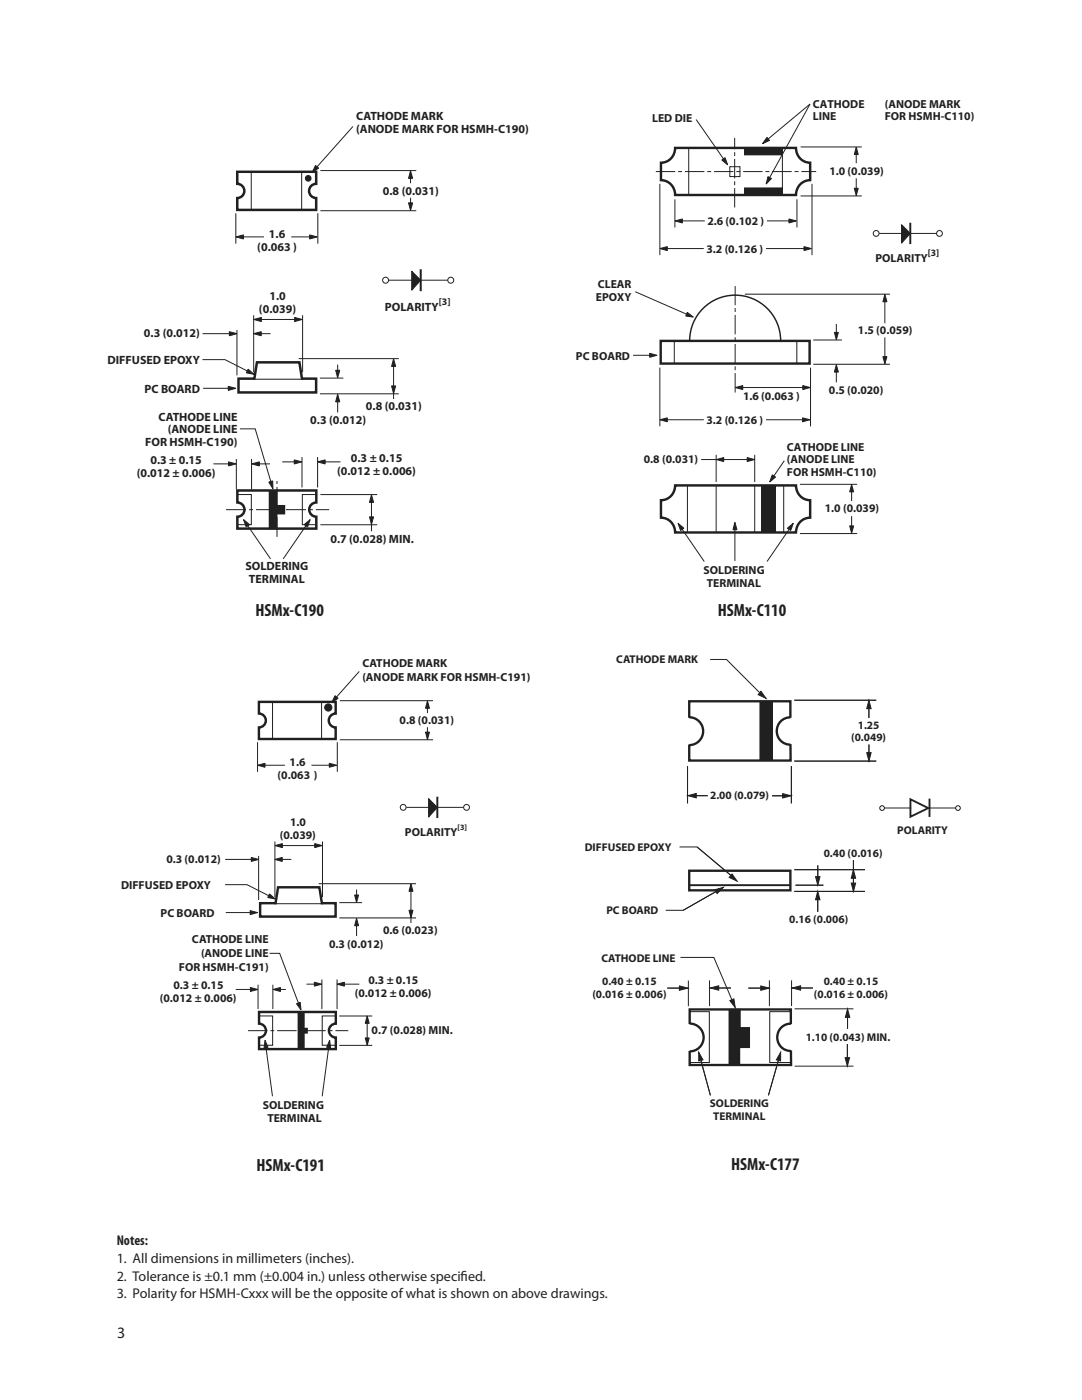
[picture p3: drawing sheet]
<svg xmlns="http://www.w3.org/2000/svg" width="216mm" height="279mm" viewBox="0 0 216 279" stroke-linecap="round" stroke-linejoin="round" font-family="sans-serif">
<path d="M48.4 47.3h4.3" fill="none" stroke="#231f20" stroke-width=".2"/>
<path d="M61.8 46.9l1.5 .4-1.5 .4z" fill="#231f20"/>
<path d="M61.8 46.9l1.5 .4-1.5 .4z" fill="none" stroke="#231f20" stroke-width=".2"/>
<path d="M47.1 47.3l1.5-.4v.8z" fill="#231f20"/>
<path d="M47.1 47.3l1.5-.4v.8zM58.1 47.3h3.9M78.5 77.7v1.9" fill="none" stroke="#231f20" stroke-width=".2"/>
<path d="M78.5 71.6l.4 1.5h-.8z" fill="#231f20"/>
<path d="M78.5 71.6l.4 1.5h-.8z" fill="none" stroke="#231f20" stroke-width=".2"/>
<path d="M78.1 77h.8l-.4 1.5z" fill="#231f20"/>
<path d="M77.6 55.9h11.7M78.1 77h.8l-.4 1.5z" fill="none" stroke="#231f20" stroke-width=".2"/>
<path d="M82.2 54.1l1.7 1.8-1.7 2z" fill="#231f20"/>
<path d="M82.2 54.1l1.7 1.8-1.7 2z" fill="none" stroke="#231f20" stroke-width=".2"/>
<path d="M83.9 53.9v4" fill="none" stroke="#231f20" stroke-width=".4"/>
<circle cx="76.9" cy="55.9" r=".6" fill="#fff"/>
<circle cx="76.9" cy="55.9" r=".6" fill="none" stroke="#231f20" stroke-width=".2"/>
<circle cx="89.9" cy="55.9" r=".6" fill="#fff"/>
<g fill="none" stroke="#231f20" stroke-width=".2">
<path d="M70.4 25.3l-7.5 8.4"/>
<circle cx="89.9" cy="55.9" r=".6"/>
</g>
<path d="M63 33l.6 .6-1.3 .8z" fill="#231f20"/>
<path d="M63 33l.6 .6-1.3 .8zM40.4 66.6h5.6" fill="none" stroke="#231f20" stroke-width=".2"/>
<path d="M45.8 66.2l1.5 .4-1.5 .4z" fill="#231f20"/>
<path d="M45.8 66.2l1.5 .4-1.5 .4z" fill="none" stroke="#231f20" stroke-width=".2"/>
<path d="M50.6 66.6l1.5-.4v.8z" fill="#231f20"/>
<path d="M50.6 66.6l1.5-.4v.8zM67.4 79.9v2.4" fill="none" stroke="#231f20" stroke-width=".2"/>
<path d="M67.4 78.7l.4 1.5h-.8z" fill="#231f20"/>
<path d="M67.4 72.8v1.6M67.4 78.7l.4 1.5h-.8z" fill="none" stroke="#231f20" stroke-width=".2"/>
<path d="M67 73.9h.8l-.4 1.5z" fill="#231f20"/>
<path d="M67 73.9h.8l-.4 1.5zM42.6 92.6h3.2" fill="none" stroke="#231f20" stroke-width=".2"/>
<path d="M45.6 92.2l1.5 .4-1.5 .4z" fill="#231f20"/>
<path d="M45.6 92.2l1.5 .4-1.5 .4zM51.6 92.6h2.3" fill="none" stroke="#231f20" stroke-width=".2"/>
<path d="M50.2 92.6l1.6-.4v.8z" fill="#231f20"/>
<g fill="none" stroke="#231f20" stroke-width=".2">
<path d="M63.9 34h19.2M47.1 42.6v6M63.4 42.6v6M63.9 42.1h19.2M47.3 65.9v9M59.6 71.6h20M63.8 75.5h4.7M63.8 78.6h15.8M78.5 72.9v4.3M47.2 91.6v6.1M50.2 91.6v6.1M50.2 92.6l1.6-.4v.8z"/>
<path d="M56.3 92.2h2.6M60.3 91.2v6.1M63.4 91.2v6.1"/>
</g>
<path d="M58.7 91.8l1.5 .4-1.5 .4z" fill="#231f20"/>
<path d="M58.7 91.8l1.5 .4-1.5 .4zM64.7 92.2h3.2" fill="none" stroke="#231f20" stroke-width=".2"/>
<path d="M63.4 92.2l1.5-.4v.8z" fill="#231f20"/>
<path d="M63.4 92.2l1.5-.4v.8z" fill="none" stroke="#231f20" stroke-width=".2"/>
<path d="M58.8 63.4l1.5 .4-1.5 .4z" fill="#231f20"/>
<path d="M51.9 63.8h7.1M58.8 63.4l1.5 .4-1.5 .4z" fill="none" stroke="#231f20" stroke-width=".2"/>
<path d="M50.6 63.8l1.6-.4-.1 .8z" fill="#231f20"/>
<path d="M50.6 63.8l1.6-.4-.1 .8z" fill="none" stroke="#231f20" stroke-width=".2"/>
<path d="M49.5 73.7l1.2 1-1.5-.3z" fill="#231f20"/>
<path d="M40.4 71.8h4.5l4.7 2.3M40.5 77.5h5.2M49.5 73.7l1.2 1-1.5-.3z" fill="none" stroke="#231f20" stroke-width=".2"/>
<path d="M45.5 77.1l1.6 .4-1.6 .4z" fill="#231f20"/>
<path d="M45.5 77.1l1.6 .4-1.6 .4zM49.3 104.8l4.7 6.7" fill="none" stroke="#231f20" stroke-width=".2"/>
<path d="M48.6 103.7l1.2 1-.7 .5z" fill="#231f20"/>
<path d="M48.6 103.7l1.2 1-.7 .5z" fill="none" stroke="#231f20" stroke-width=".2"/>
<circle cx="61.5" cy="35.6" r=".67" fill="#231f20"/>
<path d="M81.9 39.5v1.2" fill="none" stroke="#231f20" stroke-width=".2"/>
<path d="M81.9 34.1l.4 1.5h-.8z" fill="#231f20"/>
<path d="M81.9 34.1l.4 1.5h-.8z" fill="none" stroke="#231f20" stroke-width=".2"/>
<path d="M81.5 40.5h.8l-.4 1.5z" fill="#231f20"/>
<path d="M81.9 35.1v1.5M81.5 40.5h.8l-.4 1.5zM50.6 62.9v11.4M60.4 62.9v11.4M61.2 104.8l-4.7 6.7" fill="none" stroke="#231f20" stroke-width=".2"/>
<path d="M60.7 104.7l1.2-1-.5 1.5z" fill="#231f20"/>
<path d="M50.1 34.3v7.5M60.2 34.3v7.5M50.5 75.7h10.1M51.7 66.6h2.3M47.4 98.7h2.8v6h-2.8M63.1 98.7h-2.8v6h2.8M60.7 104.7l1.2-1-.5 1.5z" fill="none" stroke="#231f20" stroke-width=".2"/>
<path d="M47.3 34.3h15.8v2.4a1.42 1.42 0 0 0-1.4 1.4 1.42 1.42 0 0 0 1.4 1.4v2.4h-15.8v-2.4a1.42 1.42 0 0 0 1.5-1.4 1.42 1.42 0 0 0-1.5-1.4zM47.6 75.6h3.2l.5-3.3h8.4l.6 3.3h2.8v2.7h-15.5zM47.4 97.9h15.7v2.4a1.42 1.42 0 0 0-1.4 1.4 1.42 1.42 0 0 0 1.4 1.4v2.4h-15.7v-2.4a1.42 1.42 0 0 0 1.4-1.4 1.42 1.42 0 0 0-1.4-1.4z" fill="none" stroke="#231f20" stroke-width=".5"/>
<path d="M45.1 101.7h20.6M55.3 107.1v-11.1" fill="none" stroke="#231f20" stroke-width=".2" stroke-dasharray="4 .6 .8 .6" stroke-linecap="butt"/>
<path d="M53.6 96.2l.8-.2 .1 1.5z" fill="#231f20"/>
<path d="M47.9 85.6h3l3.2 10.7M53.6 96.2l.8-.2 .1 1.5z" fill="none" stroke="#231f20" stroke-width=".2"/>
<path d="M53.7 97.9h1.6v7.6h-1.6z" fill="#231f20"/>
<path d="M53.7 97.9h1.6v7.6h-1.6z" fill="none" stroke="#231f20" stroke-width=".2"/>
<path d="M55.3 100.9h1.5v1.7h-1.5z" fill="#231f20"/>
<path d="M63.9 98.7h11.4M55.3 100.9h1.5v1.7h-1.5zM63.9 104.7h11.4M74.1 100.1v3.3" fill="none" stroke="#231f20" stroke-width=".2"/>
<path d="M74.1 98.7l.4 1.6h-.8z" fill="#231f20"/>
<path d="M74.1 98.7l.4 1.6h-.8z" fill="none" stroke="#231f20" stroke-width=".2"/>
<path d="M73.7 103.2h.8l-.4 1.5z" fill="#231f20"/>
<path d="M133 49.6h7.4M73.7 103.2h.8l-.4 1.5zM74.1 103.7v2.3" fill="none" stroke="#231f20" stroke-width=".2"/>
<path d="M160.4 49.2l1.5 .4-1.5 .4z" fill="#231f20"/>
<path d="M160.4 49.2l1.5 .4-1.5 .4z" fill="none" stroke="#231f20" stroke-width=".2"/>
<path d="M131.7 49.6l1.5-.4v.8z" fill="#231f20"/>
<path d="M131.7 49.6l1.5-.4v.8zM152.9 49.6h7.8M176.6 67.3v4.1" fill="none" stroke="#231f20" stroke-width=".2"/>
<path d="M176.6 58.7l.4 1.5h-.8z" fill="#231f20"/>
<path d="M176.6 58.7l.4 1.5h-.8z" fill="none" stroke="#231f20" stroke-width=".2"/>
<path d="M176.2 71.2h.8l-.4 1.4z" fill="#231f20"/>
<path d="M175.4 46.6h11.5M176.2 71.2h.8l-.4 1.4z" fill="none" stroke="#231f20" stroke-width=".2"/>
<path d="M179.9 44.8l1.7 1.8-1.7 1.9z" fill="#231f20"/>
<path d="M179.9 44.8l1.7 1.8-1.7 1.9z" fill="none" stroke="#231f20" stroke-width=".2"/>
<path d="M181.6 44.7v3.8" fill="none" stroke="#231f20" stroke-width=".39"/>
<circle cx="174.8" cy="46.6" r=".58" fill="#fff"/>
<circle cx="174.8" cy="46.6" r=".58" fill="none" stroke="#231f20" stroke-width=".2"/>
<circle cx="187.5" cy="46.6" r=".58" fill="#fff"/>
<g fill="none" stroke="#231f20" stroke-width=".2">
<path d="M166.9 74v2.3"/>
<circle cx="187.5" cy="46.6" r=".58"/>
</g>
<path d="M166.9 72.8l.4 1.5h-.8z" fill="#231f20"/>
<path d="M166.9 64.7v2.2M166.9 72.8l.4 1.5h-.8z" fill="none" stroke="#231f20" stroke-width=".2"/>
<path d="M166.5 66.3h.8l-.4 1.5z" fill="#231f20"/>
<path d="M166.5 66.3h.8l-.4 1.5zM144.3 91.7h5" fill="none" stroke="#231f20" stroke-width=".2"/>
<path d="M149.1 91.3l1.5 .4-1.5 .4z" fill="#231f20"/>
<path d="M139.9 91.7h3.8M149.1 91.3l1.5 .4-1.5 .4z" fill="none" stroke="#231f20" stroke-width=".2"/>
<path d="M142.9 91.7l1.5-.4v.8z" fill="#231f20"/>
<path d="M131.7 36.7v14.2M159.8 29.3h12.2M159.8 39.1h12.2M162 36.7v14.2M148.6 58.7h29M176.6 59.8v4.7M162.3 67.9h5.7M162.3 72.7h15.3M142.9 90.8v5.4M142.9 91.7l1.5-.4v.8zM150.6 90.8v5.4" fill="none" stroke="#231f20" stroke-width=".2"/>
<path d="M144 31.9l.7-.4 .5 1.4z" fill="#231f20"/>
<path d="M138.9 23.9l5.6 8M144 31.9l.7-.4 .5 1.4z" fill="none" stroke="#231f20" stroke-width=".2"/>
<path d="M137.1 62.3l1.2 1-1.5-.2z" fill="#231f20"/>
<path d="M126.8 58.2l10.4 4.6M126.3 70.9h3.5M137.1 62.3l1.2 1-1.5-.2z" fill="none" stroke="#231f20" stroke-width=".2"/>
<path d="M129.6 70.5l1.5 .4-1.5 .4z" fill="#231f20"/>
<path d="M129.6 70.5l1.5 .4-1.5 .4zM136 105.5l4.5 6.6" fill="none" stroke="#231f20" stroke-width=".2"/>
<path d="M135.3 104.4l1.2 1-.7 .5z" fill="#231f20"/>
<path d="M170.9 35.6v2.2M135.3 104.4l1.2 1-.7 .5z" fill="none" stroke="#231f20" stroke-width=".2"/>
<path d="M130.9 34.2h32" fill="none" stroke="#231f20" stroke-width=".2" stroke-dasharray="3.9 .6 .8 .6" stroke-linecap="butt"/>
<path d="M170.9 29.4l.4 1.4h-.8z" fill="#231f20"/>
<path d="M170.9 29.4l.4 1.4h-.8z" fill="none" stroke="#231f20" stroke-width=".2"/>
<path d="M170.5 37.6h.8l-.4 1.5z" fill="#231f20"/>
<path d="M170.5 37.6h.8l-.4 1.5zM170.9 30.4v2.2M157.6 105.5l-4.5 6.6" fill="none" stroke="#231f20" stroke-width=".2"/>
<path d="M157.1 105.4l1.2-1-.5 1.5z" fill="#231f20"/>
<path d="M145.6 33.3h2.1v1.9h-2.1zM157.1 105.4l1.2-1-.5 1.5z" fill="none" stroke="#231f20" stroke-width=".2"/>
<path d="M134.7 29.5h24.1a2.87 2.87 0 0 0 2.9 3v3.5a2.84 2.84 0 0 0-2.9 2.9h-24.1a2.87 2.87 0 0 0-2.8-2.9v-3.5a2.84 2.84 0 0 0 2.8-3z" fill="none" stroke="#231f20" stroke-width=".48"/>
<path d="M148.6 29.5h7.5v1.4h-7.5z" fill="#231f20"/>
<path d="M148.6 29.5h7.5v1.4h-7.5z" fill="none" stroke="#231f20" stroke-width=".2"/>
<path d="M148.6 37.5h7.5v1.4h-7.5z" fill="#231f20"/>
<path d="M137.4 29.5v9.4M148.6 37.5h7.5v1.4h-7.5zM156.1 29.5v9.4M137.2 96.9v9.4M156.4 96.9v9.4" fill="none" stroke="#231f20" stroke-width=".2"/>
<path d="M134.7 96.9h24.1a2.87 2.87 0 0 0 2.9 2.9v3.5a2.84 2.84 0 0 0-2.9 3h-24.1a2.87 2.87 0 0 0-2.8-3v-3.5a2.84 2.84 0 0 0 2.8-2.9z" fill="none" stroke="#231f20" stroke-width=".48"/>
<path d="M151.9 96.9h2.9v9.4h-2.9z" fill="#231f20"/>
<path d="M131.8 68h29.8v4.6h-29.8z" fill="none" stroke="#231f20" stroke-width=".48"/>
<path d="M134.5 68.1v4.5M159 68v4.5M159.6 96.7h11.4M159.6 106.5h11.4M169.9 103v2.2" fill="none" stroke="#231f20" stroke-width=".2"/>
<path d="M137.6 68a9.1 9.1 0 0 1 9.1-9.1 9.1 9.1 0 0 1 9.1 9.1" fill="none" stroke="#231f20" stroke-width=".29"/>
<path d="M169.9 96.7l.4 1.5h-.8z" fill="#231f20"/>
<path d="M169.9 96.7l.4 1.5h-.8z" fill="none" stroke="#231f20" stroke-width=".2"/>
<path d="M169.5 104.9l.8 .1-.4 1.4z" fill="#231f20"/>
<path d="M136 44.1h4.6M169.9 97.7v2.3M169.5 104.9l.8 .1-.4 1.4z" fill="none" stroke="#231f20" stroke-width=".2"/>
<path d="M157.4 43.7l1.5 .4-1.5 .4z" fill="#231f20"/>
<path d="M157.4 43.7l1.5 .4-1.5 .4z" fill="none" stroke="#231f20" stroke-width=".2"/>
<path d="M134.7 44.1l1.5-.4v.8z" fill="#231f20"/>
<path d="M134.7 39.8v5.6M159 39.8v5.6M134.7 44.1l1.5-.4v.8zM153 44.1h4.7" fill="none" stroke="#231f20" stroke-width=".2"/>
<path d="M153 27.4l.5 .6-1.3 .7z" fill="#231f20"/>
<path d="M153 27.4l.5 .6-1.3 .7zM161.6 20.8l-8.5 7.1" fill="none" stroke="#231f20" stroke-width=".2"/>
<path d="M153.2 35.3l.7 .3-1 1.1z" fill="#231f20"/>
<path d="M153.2 35.3l.7 .3-1 1.1zM161.6 20.8l-8.1 14.9M148 77.3h12.4" fill="none" stroke="#231f20" stroke-width=".2"/>
<path d="M146.6 41.4v-13.9M146.7 78.3v-21.2" fill="none" stroke="#231f20" stroke-width=".2" stroke-dasharray="3.9 .6 .8 .6" stroke-linecap="butt"/>
<path d="M160.2 77l1.5 .3-1.5 .4z" fill="#231f20"/>
<path d="M160.2 77l1.5 .3-1.5 .4z" fill="none" stroke="#231f20" stroke-width=".2"/>
<path d="M146.7 77.3l1.5-.3v.7z" fill="#231f20"/>
<path d="M146.7 77.3l1.5-.3v.7zM156.5 91.9l-2.2 3.2" fill="none" stroke="#231f20" stroke-width=".2"/>
<path d="M154.1 94.8l.7 .4-1.2 1z" fill="#231f20"/>
<path d="M142.9 96.9v9.4M150.6 96.9v9.4M154.1 94.8l.7 .4-1.2 1z" fill="none" stroke="#231f20" stroke-width=".2"/>
<path d="M146.6 104.2l.4 1.5h-.7z" fill="#231f20"/>
<path d="M133 83.8h7.4M146.6 105.3v6.6M146.6 104.2l.4 1.5h-.7z" fill="none" stroke="#231f20" stroke-width=".2"/>
<path d="M160.1 83.4l1.5 .4-1.5 .4z" fill="#231f20"/>
<path d="M160.1 83.4l1.5 .4-1.5 .4z" fill="none" stroke="#231f20" stroke-width=".2"/>
<path d="M131.7 83.8l1.5-.4v.8z" fill="#231f20"/>
<path d="M131.7 73.4v11.7M161.7 73.4v11.7M131.7 83.8l1.5-.4v.8zM152.9 83.8h7.5" fill="none" stroke="#231f20" stroke-width=".2"/>
<path d="M115.8 129.7h79.1v95.9h-79.1z" fill="#fff"/>
<path d="M137.5 143.1a2.78 2.78 0 0 1 2.8 2.8 2.78 2.78 0 0 1-2.8 2.8M157.7 143.2a2.73 2.73 0 0 0-2.7 2.7 2.73 2.73 0 0 0 2.7 2.7" fill="none" stroke="#231f20" stroke-width=".47"/>
<path d="M145.6 201.5h2v3.7h1.9v3.8h-2v3.5h-1.9z" fill="#231f20"/>
<path d="M137.6 176.7h20M145.6 201.5h2v3.7h1.9v3.8h-2v3.5h-1.9z" fill="none" stroke="#231f20" stroke-width=".37"/>
<path d="M137.6 201.9h3.9v10.1h-3.8M157.8 201.9h-4.2v10.1h4.2" fill="none" stroke="#231f20" stroke-width=".2"/>
<path d="M137.5 143.2v-3.2h20.2v3.3M157.7 148.5l.1 3.3h-20.3v-3.2M137.5 173.8h20.2v3.9h-20.2z" fill="none" stroke="#231f20" stroke-width=".47"/>
<path d="M151.6 140h2.5v11.7h-2.5z" fill="#231f20"/>
<path d="M151.6 140h2.5v11.7h-2.5z" fill="none" stroke="#231f20" stroke-width=".2"/>
<path d="M169.1 201.4l.5 1.6h-.9z" fill="#231f20"/>
<path d="M169.1 202.5v2.8M169.1 201.4l.5 1.6h-.9z" fill="none" stroke="#231f20" stroke-width=".2"/>
<path d="M173.4 139.7l.4 1.7h-.9z" fill="#231f20"/>
<path d="M173.4 139.7l.4 1.7h-.9zM173.4 140.7v2.6" fill="none" stroke="#231f20" stroke-width=".2"/>
<path d="M163.2 177.9l.4 1.7h-.9z" fill="#231f20"/>
<path d="M163.2 178.8v3.2M163.2 177.9l.4 1.7h-.9z" fill="none" stroke="#231f20" stroke-width=".2"/>
<path d="M168.6 211.1h.9l-.4 1.7z" fill="#231f20"/>
<path d="M168.6 211.1h.9l-.4 1.7zM169.1 208.4v3.3" fill="none" stroke="#231f20" stroke-width=".2"/>
<path d="M172.9 150.2h.9l-.4 1.7z" fill="#231f20"/>
<path d="M172.9 150.2h.9l-.4 1.7zM173.4 148.6v2.4" fill="none" stroke="#231f20" stroke-width=".2"/>
<path d="M162.7 175h.9l-.4 1.6z" fill="#231f20"/>
<path d="M162.7 175h.9l-.4 1.6zM163.2 172.7v3.1" fill="none" stroke="#231f20" stroke-width=".2"/>
<path d="M170.3 173.6l.4 1.7h-.8z" fill="#231f20"/>
<path d="M170.3 173.6l.4 1.7h-.8zM170.3 174.6v2.6" fill="none" stroke="#231f20" stroke-width=".2"/>
<path d="M169.9 176.2h.8l-.4 1.7z" fill="#231f20"/>
<path d="M169.9 176.2h.8l-.4 1.7z" fill="none" stroke="#231f20" stroke-width=".2"/>
<path d="M158.1 197.2l1.7-.5v.9z" fill="#231f20"/>
<path d="M158.1 197.2l1.7-.5v.9zM158.9 197.2h3.3" fill="none" stroke="#231f20" stroke-width=".2"/>
<path d="M151.8 196.8l1.7 .4-1.7 .4z" fill="#231f20"/>
<path d="M149.3 197.2h3.4M151.8 196.8l1.7 .4-1.7 .4z" fill="none" stroke="#231f20" stroke-width=".2"/>
<path d="M141.7 197.2l1.7-.5v.9z" fill="#231f20"/>
<path d="M141.7 197.2l1.7-.5v.9zM142.5 197.2h3.3" fill="none" stroke="#231f20" stroke-width=".2"/>
<path d="M135.6 196.8l1.7 .4-1.7 .4z" fill="#231f20"/>
<path d="M133.2 197.2h3.3M135.6 196.8l1.7 .4-1.7 .4z" fill="none" stroke="#231f20" stroke-width=".2"/>
<path d="M137.2 158.8l1.7-.4v.8z" fill="#231f20"/>
<path d="M137.2 158.8l1.7-.4v.8zM138 158.8h3.2" fill="none" stroke="#231f20" stroke-width=".2"/>
<path d="M156.2 158.4l1.7 .4-1.7 .5z" fill="#231f20"/>
<path d="M154.1 158.8h3.2M156.2 158.4l1.7 .4-1.7 .5z" fill="none" stroke="#231f20" stroke-width=".2"/>
<path d="M151.8 138l1.1 1.4-1.6-.8z" fill="#231f20"/>
<path d="M141.7 131.6h3.3l7 7M151.8 138l1.1 1.4-1.6-.8z" fill="none" stroke="#231f20" stroke-width=".2"/>
<path d="M142.6 177.6l1.7-.5-1.2 1.2z" fill="#231f20"/>
<path d="M142.6 177.6l1.7-.5-1.2 1.2z" fill="none" stroke="#231f20" stroke-width=".2"/>
<path d="M136.3 181.7l7.4-4.2z" fill="#231f20"/>
<path d="M143.7 177.5l-7.4 4.2" fill="none" stroke="#231f20" stroke-width=".2"/>
<path d="M139.4 210l.9 1.5-.9 .2z" fill="#231f20"/>
<path d="M139.4 210l.9 1.5-.9 .2z" fill="none" stroke="#231f20" stroke-width=".2"/>
<path d="M139.6 210.7l2.2 7.9z" fill="#231f20"/>
<path d="M139.6 210.7l2.2 7.9" fill="none" stroke="#231f20" stroke-width=".2"/>
<path d="M155.8 210v1.7l-.9-.2z" fill="#231f20"/>
<path d="M155.8 210v1.7l-.9-.2z" fill="none" stroke="#231f20" stroke-width=".2"/>
<path d="M155.6 210.7l-2.3 7.9z" fill="#231f20"/>
<path d="M158.5 139.7h16.3M137.2 152.9v7.4M157.9 152.9v7.4M158.5 151.9h16.3M158.5 173.6h14.1M158.5 177.9h14.1M158.7 176.7h5.6M155.6 210.7l-2.3 7.9" fill="none" stroke="#231f20" stroke-width=".2"/>
<path d="M146.1 174.4l1 1.4-1.6-.7z" fill="#231f20"/>
<path d="M146.1 174.4l1 1.4-1.6-.7z" fill="none" stroke="#231f20" stroke-width=".2"/>
<path d="M139.1 169l6.8 5.8z" fill="#231f20"/>
<g fill="none" stroke="#231f20" stroke-width=".2">
<path d="M135.6 169h3.5l6.8 5.8M170.3 171.6v2.6M176.5 161.3h5.3M185.5 161.3h5.2M132.8 181.7h3.5M137.4 195.7v5.1M141.6 195.7v5.1M153.5 195.7v5.1M157.9 195.7v5.1M158.6 201.3h11.7M158.6 212.8h11.7"/>
<circle cx="176" cy="161.3" r=".47"/>
<circle cx="191.2" cy="161.3" r=".47"/>
</g>
<path d="M181.7 159.5l3.5 1.8-3.5 1.7zM185.5 159.4v3.6" fill="none" stroke="#231f20" stroke-width=".37"/>
<path d="M137.6 204.3a2.78 2.78 0 0 1 2.8 2.8 2.78 2.78 0 0 1-2.8 2.7M137.6 204.4v-2.9h20.2v2.9M157.8 204.3a2.73 2.73 0 0 0-2.7 2.7 2.73 2.73 0 0 0 2.7 2.7M157.8 209.6l.1 2.9h-20.3v-2.8" fill="none" stroke="#231f20" stroke-width=".47"/>
<path d="M145.6 199.7l.8-.4 .3 1.8z" fill="#231f20"/>
<path d="M52.7 152.7h4.1M135.8 191.1h6.6l3.9 9M145.6 199.7l.8-.4 .3 1.8z" fill="none" stroke="#231f20" stroke-width=".2"/>
<path d="M65.7 152.3l1.5 .4-1.5 .4z" fill="#231f20"/>
<path d="M65.7 152.3l1.5 .4-1.5 .4z" fill="none" stroke="#231f20" stroke-width=".2"/>
<path d="M51.4 152.7l1.5-.4v.8z" fill="#231f20"/>
<path d="M51.4 152.7l1.5-.4v.8zM62.1 152.7h3.9M82 182.3v1.9" fill="none" stroke="#231f20" stroke-width=".2"/>
<path d="M82 176.4l.4 1.5h-.8z" fill="#231f20"/>
<path d="M82 176.4l.4 1.5h-.8z" fill="none" stroke="#231f20" stroke-width=".2"/>
<path d="M81.6 181.7h.8l-.4 1.4z" fill="#231f20"/>
<path d="M81.1 161.1h11.4M81.6 181.7h.8l-.4 1.4z" fill="none" stroke="#231f20" stroke-width=".2"/>
<path d="M85.5 159.4l1.8 1.7-1.8 2z" fill="#231f20"/>
<path d="M85.5 159.4l1.8 1.7-1.8 2z" fill="none" stroke="#231f20" stroke-width=".2"/>
<path d="M87.3 159.2v3.9" fill="none" stroke="#231f20" stroke-width=".39"/>
<circle cx="80.5" cy="161.1" r=".58" fill="#fff"/>
<circle cx="80.5" cy="161.1" r=".58" fill="none" stroke="#231f20" stroke-width=".2"/>
<circle cx="93.1" cy="161.1" r=".58" fill="#fff"/>
<g fill="none" stroke="#231f20" stroke-width=".2">
<path d="M71.7 134l-4.9 5.5"/>
<circle cx="93.1" cy="161.1" r=".58"/>
</g>
<path d="M66.9 138.8l.6 .6-1.3 .8z" fill="#231f20"/>
<path d="M66.9 138.8l.6 .6-1.3 .8zM44.9 171.5h5.5" fill="none" stroke="#231f20" stroke-width=".2"/>
<path d="M50.1 171.1l1.5 .4-1.5 .4z" fill="#231f20"/>
<path d="M50.1 171.1l1.5 .4-1.5 .4z" fill="none" stroke="#231f20" stroke-width=".2"/>
<path d="M54.8 171.5l1.5-.4v.8z" fill="#231f20"/>
<path d="M54.8 171.5l1.5-.4v.8zM71.1 184.5v2.3" fill="none" stroke="#231f20" stroke-width=".2"/>
<path d="M71.1 183.3l.5 1.5h-.8z" fill="#231f20"/>
<path d="M71.1 177.5v1.7M71.1 183.3l.5 1.5h-.8z" fill="none" stroke="#231f20" stroke-width=".2"/>
<path d="M70.8 178.6h.8l-.5 1.5z" fill="#231f20"/>
<path d="M70.8 178.6h.8l-.5 1.5zM47 197.5h3.2" fill="none" stroke="#231f20" stroke-width=".2"/>
<path d="M50 197.1l1.4 .4-1.4 .4z" fill="#231f20"/>
<path d="M50 197.1l1.4 .4-1.4 .4zM55.8 197.5h1.2" fill="none" stroke="#231f20" stroke-width=".2"/>
<path d="M54.5 197.5l1.5-.4v.8z" fill="#231f20"/>
<g fill="none" stroke="#231f20" stroke-width=".2">
<path d="M67.8 139.8h18.6M51.4 148.1v5.9M67.3 148.1v5.9M67.8 147.6h18.6M51.6 170.8v8.8M63.6 176.4h19.4M82 177.6v4.2M51.5 196.5v4.9M54.4 196.5v4.9M54.5 197.5l1.5-.4v.8zM61.2 196.4h1.7M64.2 195.5v5.9"/>
<path d="M67.3 195.5v5.9M67.7 183.2h15.3M67.7 180.1h4.6"/>
</g>
<path d="M62.7 196l1.5 .4-1.5 .4z" fill="#231f20"/>
<path d="M62.7 196l1.5 .4-1.5 .4zM68.5 196.4h3.2" fill="none" stroke="#231f20" stroke-width=".2"/>
<path d="M67.2 196.4l1.5-.4v.8z" fill="#231f20"/>
<path d="M67.2 196.4l1.5-.4v.8z" fill="none" stroke="#231f20" stroke-width=".2"/>
<path d="M62.8 168.4l1.5 .4-1.5 .4z" fill="#231f20"/>
<path d="M56.1 168.8h6.9M62.8 168.4l1.5 .4-1.5 .4z" fill="none" stroke="#231f20" stroke-width=".2"/>
<path d="M54.9 168.8l1.4-.4v.8z" fill="#231f20"/>
<path d="M54.9 168.8l1.4-.4v.8z" fill="none" stroke="#231f20" stroke-width=".2"/>
<path d="M53.8 178.4l1.1 1-1.5-.3z" fill="#231f20"/>
<path d="M44.9 176.6h4.4l4.5 2.3M53.8 178.4l1.1 1-1.5-.3zM45.1 182.1h5" fill="none" stroke="#231f20" stroke-width=".2"/>
<path d="M49.9 181.7l1.5 .4-1.5 .4z" fill="#231f20"/>
<path d="M49.9 181.7l1.5 .4-1.5 .4zM53.1 208.9l1.3 9.9" fill="none" stroke="#231f20" stroke-width=".2"/>
<path d="M52.9 207.6l.6 1.4-.8 .1z" fill="#231f20"/>
<path d="M52.9 207.6l.6 1.4-.8 .1z" fill="none" stroke="#231f20" stroke-width=".2"/>
<circle cx="65.5" cy="141.2" r=".72" fill="#231f20"/>
<g fill="none" stroke="#231f20" stroke-width=".2">
<path d="M85.3 145.1v1.2"/>
<circle cx="65.5" cy="141.2" r=".72"/>
</g>
<path d="M85.3 139.9l.4 1.5h-.8z" fill="#231f20"/>
<path d="M85.3 139.9l.4 1.5h-.8z" fill="none" stroke="#231f20" stroke-width=".2"/>
<path d="M84.9 146.1h.8l-.4 1.5z" fill="#231f20"/>
<path d="M54.4 140.1v7.3M64.2 140.1v7.3M84.9 146.1h.8l-.4 1.5zM85.3 140.9v1.4M54.9 167.9v11.1M55.9 171.5h2.2M64.3 167.9v11.1M54.7 180.4h9.8M51.7 202.8h2.7v5.8h-2.7M67 202.8h-2.7v5.8h2.7" fill="none" stroke="#231f20" stroke-width=".2"/>
<path d="M51.7 140.1h15.3v2.3a1.38 1.38 0 0 0-1.4 1.4 1.38 1.38 0 0 0 1.4 1.4v2.3h-15.3v-2.3a1.38 1.38 0 0 0 1.3-1.4 1.38 1.38 0 0 0-1.3-1.4zM51.9 180.2h3.1l.5-3.1h8.2l.5 3.1h2.8v2.7h-15.1zM51.7 202h15.3v2.3a1.38 1.38 0 0 0-1.4 1.4 1.38 1.38 0 0 0 1.4 1.4v2.3h-15.3v-2.3a1.38 1.38 0 0 0 1.4-1.4 1.38 1.38 0 0 0-1.4-1.4z" fill="none" stroke="#231f20" stroke-width=".48"/>
<path d="M49.5 205.7h20" fill="none" stroke="#231f20" stroke-width=".2" stroke-dasharray="3.9 .6 .8 .6" stroke-linecap="butt"/>
<path d="M59.4 202h1.4v3.1h.6v1.2h-.6v3.1h-1.4z" fill="#231f20"/>
<path d="M65.6 208.9l-1.3 9.9" fill="none" stroke="#231f20" stroke-width=".2"/>
<path d="M65.8 207.6l.2 1.5-.8-.1z" fill="#231f20"/>
<path d="M53.8 190.3h2l3.8 10.1M65.8 207.6l.2 1.5-.8-.1z" fill="none" stroke="#231f20" stroke-width=".2"/>
<path d="M59.2 200.3l.7-.3 .2 1.6z" fill="#231f20"/>
<path d="M59.2 200.3l.7-.3 .2 1.6z" fill="none" stroke="#231f20" stroke-width=".2"/>
<path d="M73.3 202.8l.4 1.4h-.8z" fill="#231f20"/>
<path d="M67.7 208.6h6.6M67.7 202.8h6.6M73.3 202.8l.4 1.4h-.8z" fill="none" stroke="#231f20" stroke-width=".2"/>
<path d="M72.9 207.1h.8l-.4 1.5z" fill="#231f20"/>
<path d="M72.9 207.1h.8l-.4 1.5zM73.3 203.9v3.4" fill="none" stroke="#231f20" stroke-width=".2"/>
<g font-size="3.5" fill="#231f20">
<text x="51" y="123">HSMx-C190</text>
<text x="143.2" y="123">HSMx-C110</text>
<text x="51.2" y="233.8">HSMx-C191</text>
<text x="145.9" y="233.6">HSMx-C177</text>
</g>
<text font-size="3.2" fill="#231f20" x="23.4" y="267">3</text>
<g font-size="2.8" fill="#231f20">
<text x="23.3" y="248.6">Notes:</text>
<text x="23.3" y="252.1">1. All dimensions in millimeters (inches).</text>
<text x="23.3" y="255.6">2. Tolerance is ±0.1 mm (±0.004 in.) unless otherwise specifed.</text>
<text x="91.9" y="255.6">i</text>
<text x="23.3" y="259.1">3. Polarity for HSMH-Cxxx will be the opposite of what is shown on above drawings.</text>
</g>
<g font-size="2.4" fill="#231f20">
<text x="71.1" y="24">CATHODE MARK</text>
<text x="71.1" y="26.6">(ANODE MARK FOR HSMH-C190)</text>
<text x="76.4" y="38.9">0.8 (0.031)</text>
<text x="53.7" y="47.5">1.6</text>
<text x="51.3" y="50.1">(0.063 )</text>
<text x="53.8" y="59.8">1.0</text>
<text x="51.7" y="62.4">(0.039)</text>
<text x="76.8" y="62.1">POLARITY</text>
<text x="28.7" y="67.3">0.3 (0.012)</text>
<text x="21.5" y="72.6">DIFFUSED EPOXY</text>
<text x="28.8" y="78.4">PC BOARD</text>
<text x="31.6" y="83.9">CATHODE LINE</text>
<text x="73" y="81.8">0.8 (0.031)</text>
<text x="29" y="89.1">FOR HSMH-C190)</text>
<text x="33.5" y="86.5">(ANODE LINE</text>
<text x="61.9" y="84.7">0.3 (0.012)</text>
<text x="27.3" y="95.1">(0.012 ± 0.006)</text>
<text x="30" y="92.5">0.3 ± 0.15</text>
<text x="67.3" y="94.7">(0.012 ± 0.006)</text>
<text x="70" y="92.1">0.3 ± 0.15</text>
<text x="49" y="113.8">SOLDERING</text>
<text x="65.9" y="108.3">0.7 (0.028) MIN.</text>
<text x="49.7" y="116.4">TERMINAL</text>
</g>
<g font-size="2.3" fill="#231f20">
<text x="162.2" y="21.5">CATHODE</text>
<text x="162.2" y="24">LINE</text>
<text x="176.5" y="21.5">(ANODE MARK</text>
<text x="176.5" y="24">FOR HSMH-C110)</text>
<text x="130.1" y="24.4">LED DIE</text>
<text x="165.5" y="34.8">1.0 (0.039)</text>
<text x="141.1" y="45">2.6 (0.102 )</text>
<text x="140.9" y="50.5">3.2 (0.126 )</text>
<text x="174.7" y="52.2">POLARITY</text>
<text x="119.3" y="57.5">CLEAR</text>
<text x="118.9" y="60.1">EPOXY</text>
<text x="114.9" y="71.8">PC BOARD</text>
<text x="171.2" y="66.6">1.5 (0.059)</text>
<text x="148.3" y="79.9">1.6 (0.063 )</text>
<text x="165.4" y="78.6">0.5 (0.020)</text>
<text x="140.9" y="84.6">3.2 (0.126 )</text>
<text x="157" y="90">CATHODE LINE</text>
<text x="128.5" y="92.4">0.8 (0.031)</text>
<text x="157" y="92.5">(ANODE LINE</text>
<text x="157" y="95">FOR HSMH-C110)</text>
<text x="164.6" y="102.3">1.0 (0.039)</text>
<text x="140.4" y="114.5">SOLDERING</text>
<text x="141.1" y="117.1">TERMINAL</text>
<text x="72.3" y="133.2">CATHODE MARK</text>
<text x="72.3" y="136">(ANODE MARK FOR HSMH-C191)</text>
<text x="79.7" y="144.6">0.8 (0.031)</text>
<text x="55.4" y="155.5">(0.063 )</text>
<text x="57.8" y="153">1.6</text>
<text x="55.8" y="167.4">(0.039)</text>
<text x="57.9" y="164.9">1.0</text>
<text x="80.8" y="166.7">POLARITY</text>
<text x="33.2" y="172.2">0.3 (0.012)</text>
<text x="24.2" y="177.4">DIFFUSED EPOXY</text>
<text x="32" y="183">PC BOARD</text>
<text x="38.3" y="188.2">CATHODE LINE</text>
<text x="40.1" y="190.9">(ANODE LINE</text>
<text x="65.6" y="189.1">0.3 (0.012)</text>
<text x="76.5" y="186.3">0.6 (0.023)</text>
<text x="34.6" y="197.4">0.3 ± 0.15</text>
<text x="35.7" y="193.7">FOR HSMH-C191)</text>
<text x="73.5" y="196.4">0.3 ± 0.15</text>
<text x="31.9" y="199.9">(0.012 ± 0.006)</text>
<text x="70.8" y="198.9">(0.012 ± 0.006)</text>
<text x="74.2" y="206.3">0.7 (0.028) MIN.</text>
<text x="52.4" y="221.3">SOLDERING</text>
<text x="53.3" y="223.9">TERMINAL</text>
</g>
<g font-size="2.2" fill="#231f20">
<text x="123" y="132.4">CATHODE MARK</text>
<text x="169.8" y="147.9">(0.049)</text>
<text x="171.2" y="145.5">1.25</text>
<text x="141.7" y="159.5">2.00 (0.079)</text>
<text x="179" y="166.4">POLARITY</text>
<text x="116.7" y="169.9">DIFFUSED EPOXY</text>
<text x="164.4" y="171">0.40 (0.016)</text>
<text x="121" y="182.4">PC BOARD</text>
<text x="157.5" y="184.2">0.16 (0.006)</text>
<text x="120" y="192">CATHODE LINE</text>
<text x="120.1" y="196.6">0.40 ± 0.15</text>
<text x="164.4" y="196.6">0.40 ± 0.15</text>
<text x="118.2" y="199.1">(0.016 ± 0.006)</text>
<text x="162.4" y="199.1">(0.016 ± 0.006)</text>
<text x="160.8" y="207.7">1.10 (0.043) MIN.</text>
<text x="141.6" y="220.9">SOLDERING</text>
<text x="142.3" y="223.6">TERMINAL</text>
</g>
<text font-size="2" fill="#231f20" x="87.6" y="60.9">[3]</text>
<text font-size="1.9" fill="#231f20" x="185.1" y="51">[3]</text>
<text font-size="1.6" fill="#231f20" x="91.3" y="165.7">[3]</text>
</svg>
